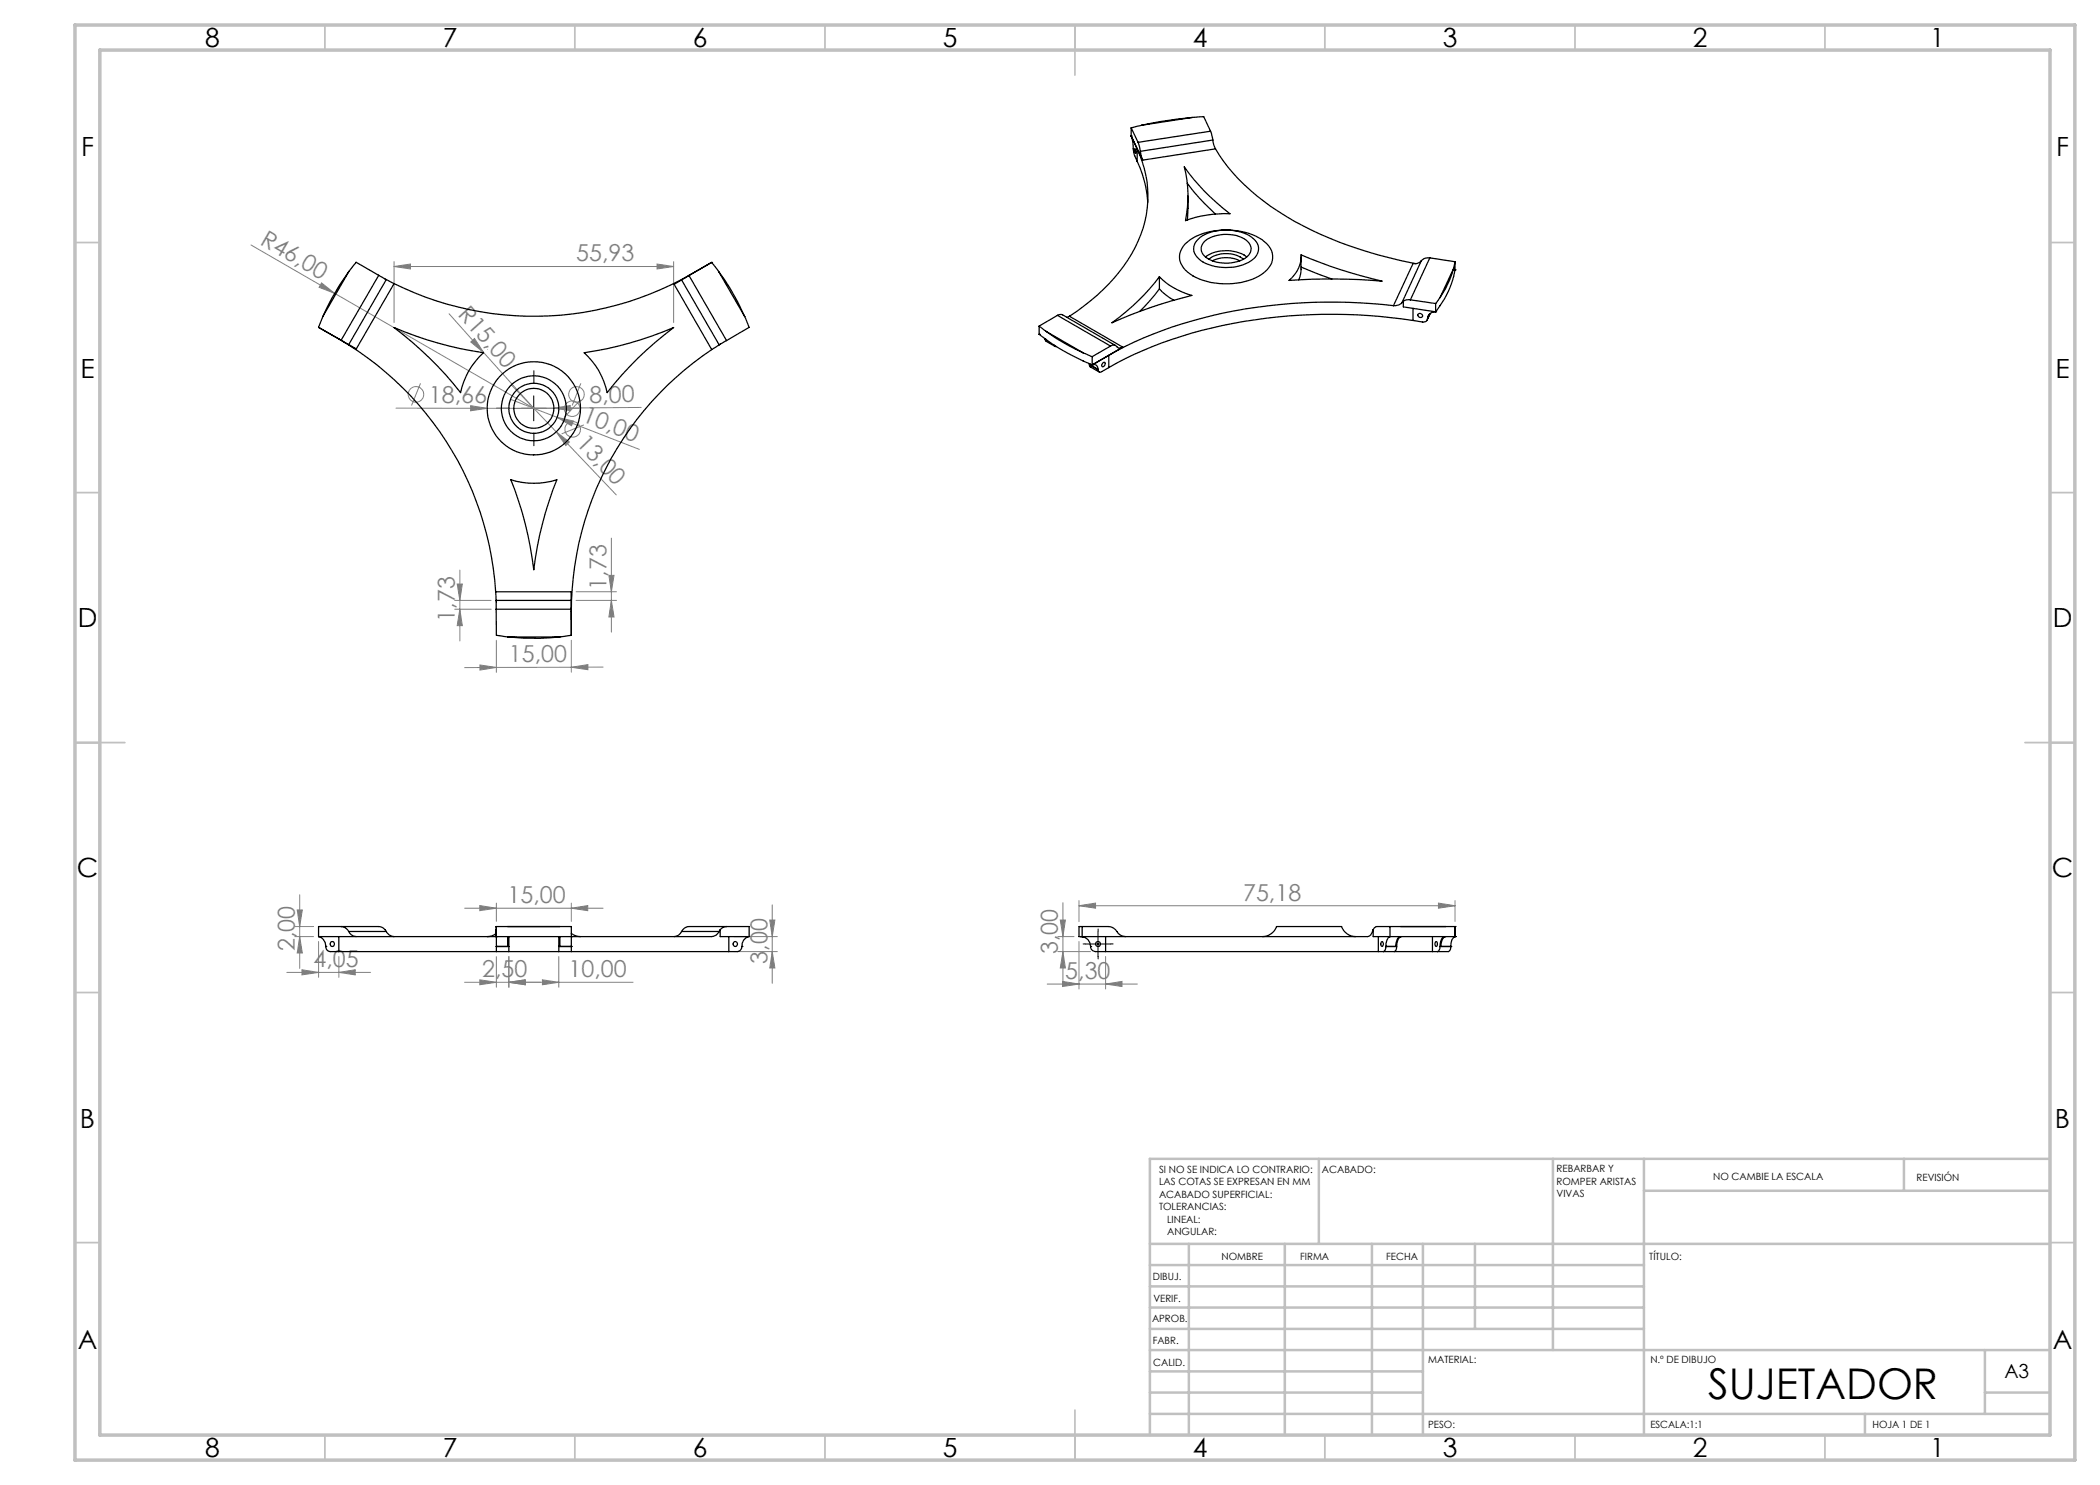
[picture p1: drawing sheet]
<svg xmlns="http://www.w3.org/2000/svg" width="420mm" height="297mm" viewBox="0 0 420 297" stroke-linecap="round" stroke-linejoin="round" font-family="sans-serif">
<g fill="none" stroke="#808080" stroke-width=".2">
<path d="M50.2 49l56.6 32.7-10.1-11.2M64.3 56.6l2.6 2.1-3.1-1.2zM78.8 53.3l3.3-.5v1zM78.8 52.3v12.2M78.8 53.3h55.9M131.4 52.8l3.3 .5-3.3 .5zM134.7 52.3v12.2M84.1 76.7l-1.8 4.4M89.8 62.8l6.9 7.7M94.2 68.4l.7-.7 1.8 2.8zM97.5 69.8v.1M102.1 79.9l9.3 3.6"/>
<path d="M102.3 77l21 22M116.2 76.7l-1.8 4.4M79.2 81.6l36.9 .1M94.1 81.1l3.3 .6-3.3 .5zM110.8 81.6l3.3-.5v1zM111.2 86.4l2.7 2-.7 .7zM111.4 83.5l3.3 .7-.4 1zM111.4 83.5l16.5 6.4M116.1 80l-3.3 3.5M116.8 85l-4.5 1.8M128.2 81.5l-25.4 .2M91.4 116.8h1.1l-.5 3.3z"/>
<path d="M92 114v14.2M115.2 118.4h8.1M121.8 115.1h1l-.5 3.3zM122.3 107.6v18.8M90.9 121.8h7.3M90.9 120.1h7.3M92 121.8l.5 3.3h-1.1zM96 133l3.3 .5-3.3 .5zM99.3 128.1v6.4M99.3 133.5h-6.4M114.3 133.5l3.3-.6v1zM114.3 128.1v6.3"/>
<path d="M114.3 133.5h-15M115.2 120.1h8.1M120.6 133.4l-6.3 .1M122.3 120.1l.5 3.3h-1zM59.9 179v14.7M57.4 194.5h16.7M58.9 185.3h3.8M58.9 187.3h3.8M59.4 182h1.1l-.6 3.3zM59.9 187.3l.6 3.3h-1.1zM60.4 194l3.3 .5-3.3 .5zM63.7 188.3v7.2"/>
<path d="M67.8 194.5l3.2-.5v1zM67.8 191.3v4.2M92.9 181.6h27.7M92.9 196.5h33.7M96 181.1l3.3 .5-3.3 .5zM96 196l3.3 .5-3.3 .5zM99.3 180.6v3.7M99.3 191.3v6.1M101.8 191.3v6.1M101.8 196.5l3.3-.5v1zM108.5 196l3.3 .5-3.3 .5zM111.8 191.3v6.1"/>
<path d="M114.3 181.6l3.2-.5v1zM114.3 180.6v3.7M146.8 187.3h8.7M146.8 190.3h8.7M154 184h1l-.6 3.3zM154.4 190.3l.6 3.3h-1zM154.4 181v15.7M209.4 196.8h18.1M211.6 187.3h3.2M211.6 190.3h6.5M212.1 184h1l-.5 3.3zM212.5 196.3l3.3 .5-3.3 .5z"/>
<path d="M212.6 180.5v16.2M212.6 190.3l.5 3.3h-1zM215.8 188.3v9.5M215.8 181.1l3.3-.5v1zM215.8 180.1v4.2M215.8 181.1h75.2M221.1 196.8l3.3-.5v1zM221.1 191.3v6.5M287.7 180.6l3.3 .5-3.3 .5zM291 180.1v4.2"/>
<circle cx="83.2" cy="78.9" r="1.55"/>
<circle cx="115.3" cy="78.9" r="1.56"/>
<circle cx="114.4" cy="81.7" r="1.55"/>
<circle cx="114.5" cy="85.9" r="1.55"/>
</g>
<path d="M106.8 76.6v-2.5M101.8 81.6h-2.5M106.8 86.6v2.5M111.8 81.6h2.5M217.1 188.8h-.5M219.6 186.3v-.5M219.6 191.3v.5M222.1 188.8h.5" fill="none" stroke="#000" stroke-width=".2" stroke-dasharray="15.2 1.3 1.3 1.3"/>
<path d="M106.8 79.2v5M104.3 81.7h5M217.1 188.8h5M219.6 186.3v5" fill="none" stroke="#000" stroke-width=".2"/>
<g fill="none" stroke="#c0c0c0" stroke-width=".35">
<path d="M65 5v5M115 5v5M165 5v5M215 5v10M265 5v5M315 5v5M365 5v5M15 48.5h5M410 48.5h5M15 98.5h5M410 98.5h5M15 148.5h10"/>
<path d="M405 148.5h10M15 198.5h5M410 198.5h5M15 248.5h5M410 248.5h5M65 287v5M115 287v5M165 287v5M215 282v10M265 287v5M315 287v5M365 287v5"/>
</g>
<g fill="none" stroke="#c0c0c0" stroke-width=".5">
<path d="M263.8 231.8v17M310.6 231.8v38.2M328.8 231.8v55.2M328.8 238.2h81.2M380.8 231.8v6.4M410 231.8h-180v55.2M230 248.8h180M230 257.3h98.8M230 253h98.8M237.8 248.8v38.2M257 248.8v38.2M274.4 248.8v38.2"/>
<path d="M284.6 248.8v38.2M295 248.8v17M230 265.8h98.8M230 261.5h98.8M230 278.5h54.6M230 274.3h54.6M230 270h180M397 278.5h13M397 270v12.8M230 282.8h180M373 282.8v4.2"/>
</g>
<path d="M15 5h400v287h-400zM20 10h390v277h-390z" fill="none" stroke="#c0c0c0" stroke-width=".7"/>
<g fill="#808080">
<path d="M94.2 68.4l.7-.7 1.8 2.8z"/>
<path d="M64.3 56.6l2.6 2.1-3.1-1.2z"/>
<path d="M94.1 81.1l3.3 .6-3.3 .5z"/>
<path d="M110.8 81.6l3.3-.5v1z"/>
<path d="M111.2 86.4l2.7 2-.7 .7z"/>
<path d="M111.4 83.5l3.3 .7-.4 1z"/>
<path d="M221.1 196.8l3.3-.5v1zM212.5 196.3l3.3 .5-3.3 .5z"/>
<path d="M60.4 194l3.3 .5-3.3 .5zM67.8 194.5l3.2-.5v1z"/>
<path d="M96 181.1l3.3 .5-3.3 .5zM114.3 181.6l3.2-.5v1z"/>
<path d="M101.8 196.5l3.3-.5v1zM108.5 196l3.3 .5-3.3 .5z"/>
<path d="M96 196l3.3 .5-3.3 .5zM101.8 196.5l3.3-.5v1z"/>
<path d="M215.8 181.1l3.3-.5v1zM287.7 180.6l3.3 .5-3.3 .5z"/>
<path d="M114.3 133.5l3.3-.6v1zM96 133l3.3 .5-3.3 .5z"/>
<path d="M92 121.8l.5 3.3h-1.1zM91.4 116.8h1.1l-.5 3.3z"/>
<path d="M59.4 182h1.1l-.6 3.3zM59.9 187.3l.6 3.3h-1.1zM154 184h1l-.6 3.3zM154.4 190.3l.6 3.3h-1zM121.8 115.1h1l-.5 3.3zM122.3 120.1l.5 3.3h-1zM212.1 184h1l-.5 3.3zM212.6 190.3l.5 3.3h-1z"/>
<path d="M78.8 53.3l3.3-.5v1zM131.4 52.8l3.3 .5-3.3 .5z"/>
</g>
<g fill="none" stroke="#000" stroke-width=".25">
<path d="M226.2 27.2h.1M226.2 27.2l.4 1.2 .1 1.3M226.2 27.2l1.2 2.6M226.2 27.2l2.3 4.8M226.2 25.6l1.4 2.9M226.2 25.6v1.6M226.7 29.8l.2 1.2 .5 1.3M226.7 29.7v.1M227 29.7l.2 .6v.4l-.2-.4zM227.4 29.8a22.4 22.4 0 0 1-2.6 23.4 40.4 40.4 0 0 1-10.9 10M227.4 32.3a22.3 22.3 0 0 1 2.2 8.2M227.4 29.8v2.5"/>
<path d="M227.6 28.5l.5 1.8M228.1 30.3l.4 1.7M228.4 25l-2.2 .6M236.9 33.4a41.8 41.8 0 0 0 9.1 9.4 23.5 23.5 0 0 0-8.9 1.3 23.8 23.8 0 0 0-.2-10.7zM237.5 36.7l2.3 2.8 3.3 3.3M237.6 39.2l-.1 4.8M238.4 23.5l2.3-.2 1.4 2.9M238.4 23.5a77.4 77.4 0 0 0-10 1.5M238.4 23.5l-10 1.5M242.1 26.2l.5 1.8M242.1 26.2l-14.5 2.3M242.6 28l.1 1 .4 .8"/>
<path d="M242.6 28l-14.5 2.3M243.1 29.8a40 40 0 0 0 14.1 13.5 79.6 79.6 0 0 0 26 9.4M243.1 29.8l-14.6 2.2M69.8 54.3a47.1 47.1 0 0 0-5.2 9M69.8 54.3l1.4-1.8 4.5 2.6M69.8 54.3l-5.2 9M75.7 55.1l1.6 .8M75.7 55.1l-7.5 12.9M77.3 55.9l1.5 .8M77.3 55.9l-7.6 13M78.8 56.7l-7.5 13.1-1.6-.9M136.3 56l-1.5 .9 7.5 13"/>
<path d="M136.3 56l7.5 13M137.8 55.1l-1.5 .9M137.8 55.1l7.5 13M142.3 52.5l1.4 1.8M142.3 52.5h.1M142.3 52.5a67.9 67.9 0 0 1-25.5 10 63 63 0 0 1-38-5.8M142.3 52.5l-4.5 2.6M143.7 54.3a43.8 43.8 0 0 1 5.2 9M143.7 54.3l5.2 9M231.9 57.8l-2 2.4-1.9 2.1M231.9 57.8l1.2 1.1 1.7 1.1M231.9 55.3v2.5"/>
<path d="M239.6 47.8a9.6 9.6 0 0 1 8.8-1.3 4.4 4.4 0 0 1 3.3 3 3.3 3.3 0 0 1-2.6 3.2 10 10 0 0 1-9-.6 2.58 2.58 0 0 1-.5-4.3zM240.8 48.4a7.1 7.1 0 0 1 8.7-.1 2.04 2.04 0 0 1-.5 3.4 7.6 7.6 0 0 1-8.1-.5 1.92 1.92 0 0 1-.1-2.8zM241.1 51.4a7.3 7.3 0 0 1 8.2 0M241.8 51.9a5.8 5.8 0 0 1 6.9 0M242.5 52.2a6.2 6.2 0 0 1 5.5 0M245.1 46a11.2 11.2 0 0 0-8.4 3.2 3.6 3.6 0 0 0 .8 5.2 13.5 13.5 0 0 0 11.5 1.9 7 7 0 0 0 5.5-4.2 3.9 3.9 0 0 0-2.1-4.2 13.1 13.1 0 0 0-7-1.9M260.2 51a96 96 0 0 0 16.2 5.2 122.6 122.6 0 0 0-18.6-.1 6.2 6.2 0 0 0 2.4-5.1zM260.2 53.4l6.2 2.4M260.2 51.4a11.1 11.1 0 0 1-.2 4l-.2 .6M282.1 60a1.77 1.77 0 0 0-1.4 .3M282.1 60l5 .7M284.3 52.1a1.67 1.67 0 0 1-1.7 .6l-3.9 8.4"/>
<path d="M284.3 52.1l-3.9 8.4M286 51.6h-.5a1.61 1.61 0 0 0-1.2 .5M286 51.6l-3.9 8.4M286 51.6l5 .7M288 59.5l-.9 1.2M290.7 53.7a19.3 19.3 0 0 1-2.7 5.8M290.7 53.7l-2.7 5.8M291 54h.1M291 52.3l-.3 1.4M291 52.3v1.7a18.5 18.5 0 0 1-3.9 8.4M64.6 63.3l-.9 2.2 4.5 2.5M67.8 67.8a63.1 63.1 0 0 1 31.3 50.6"/>
<path d="M68.2 68l1.5 .9M78.8 65.5a71.9 71.9 0 0 0 17.9 5.1 14.6 14.6 0 0 0-4.6 7.9 72.6 72.6 0 0 0-13.3-13zM116.8 70.6a71.9 71.9 0 0 0 17.9-5.1 69.7 69.7 0 0 0-13.3 13 14.6 14.6 0 0 0-4.6-7.9zM142.3 69.9a63 63 0 0 0-28 52.5v4.7M143.8 69l-1.5 .9M145.3 68.1l-1.5 .9M148.9 63.3l.9 2.2-4.5 2.6M207.8 65.2l1.4 1.1M207.8 66.8l1.4 1.1M207.8 66.8h.1M207.8 65.2v1.6M209 67.8l.1 .4 1.9 1.1"/>
<path d="M209 67.8h.1M209 67.8l.2 .1M209.2 66.3a42 42 0 0 0 7.4 4.3M209.2 67.9a48.6 48.6 0 0 0 9.2 5.1M209.2 66.3l7.4 4.3M210.8 69l.1 .2 .4 .1M211.5 63.1l.6-.2 .4 .1 10.6 6.1M211.5 63.1l10.6 6.1M211.5 63.1l-3.7 2.1M213.9 63.2l-.6 .3M213.9 63.2l10.6 6.2M216.6 70.6l1.8 .7"/>
<path d="M217.8 72.7l.1 .2M217.9 72.9l.2 .5 1.8 1M217.9 72.9l.1 .1M218 73l1.6 .9M218 72.8v.2M218.4 73h.1M218.4 73l.5-.1a1.01 1.01 0 0 1 .7 1M218.4 71.3v1.7M219.6 73.9h.1M220.6 72.6l.2-.1a.46 .46 0 0 1 .1 .6 .46 .46 0 0 1-.6 .1zM221.8 73.5l-1.5 .8a.42 .42 0 0 1-.5 .1 .42 .42 0 0 1-.2-.5M221.8 71.1v2.4"/>
<path d="M221.8 71.1l-3.4 1.9M222.1 69.2a.93 .93 0 0 1 1.4 .3l.5 .1 .5-.2M222.1 69.2l-3.7 2.1M222.4 64.6a44.3 44.3 0 0 0 9.5-9.3 14.4 14.4 0 0 0 6.5 3.8 93.8 93.8 0 0 0-16 5.5zM224.5 69.4l-6.1 3.6M278.7 61.1a101.5 101.5 0 0 0-50 6.5l-3.6 1.6-3.3 1.9M280.4 60.5a1.9 1.9 0 0 1-1.7 .6M280.7 60.3l-.3 .2M280.7 60.3v1.1l6.4 1M282.6 64.1a103.4 103.4 0 0 0-50.2 4.5l-5.6 2.3-5 2.6M282.6 61.7v2.4M283.6 62.9a.48 .48 0 0 1 .7-.1 .48 .48 0 0 1 .1 .6l-.5 .1-.3-.3z"/>
<path d="M285.5 63.7a.76 .76 0 0 1-.9 .7l-2-.3M285.5 63.7h.1M285.5 63.7l.5-1-.5 1M286.1 62.7l-.7 1.3M287.1 62.4a1.49 1.49 0 0 0-1.6 1.3M287.1 62.4h.1M287.1 60.7v1.7M102.2 96a15.4 15.4 0 0 0 9.2 0 72.3 72.3 0 0 0-4.6 17.9 70.3 70.3 0 0 0-4.6-17.9zM99.1 118.4l.1 1.7M99.1 118.4h15.1v1.7M99.2 120.1v1.7M99.2 121.8l.1 5.2 2.2 .4"/>
<path d="M99.2 121.8h15M99.2 120.1h15M101.5 127.4a45.8 45.8 0 0 0 10.5 0M101.5 127.4h10.5M114.2 120.1v1.7M114.2 121.8l.1 5.3M114.3 127.1l-2.3 .3M63.7 187.3a1.89 1.89 0 0 1 1.5 2M63.7 187.3h4.1M65.2 189.3a.97 .97 0 0 0 .8 1h1.8M65.2 189.3h.1M67.8 190.3h31.5"/>
<path d="M67.8 187.3v3M68.2 185.3a1.76 1.76 0 0 1 1.5 1M69.7 186.3a1.76 1.76 0 0 0 1.6 1M69.7 186.3h7.6M77.3 186.3a1.79 1.79 0 0 0 1.5 1M77.3 186.3a1.78 1.78 0 0 0-1.6-1h-12v2M99.2 186.7v.1a2.82 2.82 0 0 1-1.8 .5M99.2 185.3v.6M99.2 186.3l-.1 1h-31.3M99.2 185.3h.1M99.3 185.3h2.2M99.3 187.3h2.2"/>
<path d="M99.3 187.3h.1M99.3 187.3v2M99.3 189.3h.1M99.3 189.3v1M99.3 185.3v2M99.3 189.3h2.5M99.3 190.3h15M101.5 185.3h10.5M101.5 187.3h10.5M101.5 187.3v2M101.8 187.3v2M101.8 189.3v1"/>
<path d="M111.8 187.3v2M111.8 189.3v1M111.8 189.3h2.5M112 185.3h2.3v2M112 187.3h2.3M112 187.3v2M114.3 186.7l.1 .1a2.82 2.82 0 0 0 1.7 .5M114.3 187.3v2M114.3 187.3h.1M114.3 189.3h.1M114.3 189.3v1M114.3 190.3h31.5"/>
<path d="M136.3 186.3a1.76 1.76 0 0 1-1.5 1M136.3 186.3l.2-.3a1.72 1.72 0 0 1 1.3-.7h12v2M136.3 186.3h7.5M143.8 186.3a1.69 1.69 0 0 1-1.5 1h-28M144 185.9v1.4h5.8M144 185.9l-.2 .4M145.3 185.3a1.68 1.68 0 0 0-1.3 .6M145.8 187.3v3M148.4 189.3h.1M148.4 189.3a1.04 1.04 0 0 1-.9 1h-1.7M149.8 187.3a1.78 1.78 0 0 0-1.4 2M215.8 185.3v2h.3"/>
<path d="M215.8 185.3h.6M216.1 187.3l.8 .2M216.1 187.3h.3M216.4 187.3a1.96 1.96 0 0 1 1.7 2M216.4 187.3h.1M216.4 185.3h5.3a2.31 2.31 0 0 1 1.9 1.4 1.99 1.99 0 0 0 1.5 .6M216.4 187.3h4.7M216.4 185.3v2M218.1 189.3a1.02 1.02 0 0 0 1 1h2M218.1 189.3h.1M221.1 190.3h54.6M221.1 187.3v3"/>
<path d="M252.5 187.3a3.1 3.1 0 0 0 2.8-2h12.9a3.4 3.4 0 0 0 2.9 2M274.6 185.9l-.1 .4a1.2 1.2 0 0 1-1 1h-52.4M274.6 185.9v1.4h3.4M275.7 187.3v3M276.3 188.3a.47 .47 0 0 1 .4 .5 .47 .47 0 0 1-.4 .5l-.1-.5zM277.2 189.3h.1M277.2 189.3a.95 .95 0 0 1-.5 1M277.2 189.3h2.1M278 187.3h.1M278 185.3h2.1M278 185.3h-2.8l-.6 .6M278 185.3v2"/>
<path d="M278 187.3h2.1M278 187.3a1.32 1.32 0 0 0-.8 1.3v.7M279.3 189.3a.95 .95 0 0 1-.5 1M280.1 187.3a1.72 1.72 0 0 0-.9 2M280.1 187.3h9.1M280.1 185.3h9.1M280.3 187.3a1.72 1.72 0 0 0-1 2M286.5 187.3v3M287.1 188.5l.1-.2a.49 .49 0 0 1 .3 .5 .49 .49 0 0 1-.3 .5l-.2-.5zM288 189.3a1.03 1.03 0 0 1-.5 1M288 189.3h2.2M289 187.3a1.72 1.72 0 0 0-1 2"/>
<path d="M289.2 187.3h1.8M289.2 185.3h1.8M289.2 187.3a1.72 1.72 0 0 0-1 2M290.2 189.3a.95 .95 0 0 1-.5 1h-14M290.2 189.3h.1M291 187.3a1.88 1.88 0 0 0-.8 2M291 187.3h.1M291 185.3h.1M291 185.3v2"/>
<circle cx="106.8" cy="81.7" r="9.3"/>
<circle cx="106.8" cy="81.7" r="6.5"/>
<circle cx="106.8" cy="81.7" r="5"/>
<circle cx="106.8" cy="81.7" r="4"/>
<circle cx="66.5" cy="188.8" r=".46"/>
<circle cx="147.1" cy="188.8" r=".46"/>
<circle cx="219.6" cy="188.8" r=".5"/>
</g>
<text font-size="8.5" x="341.6" y="279.7">SUJETADOR</text>
<g font-size="5.3">
<text x="41" y="9.5">8</text>
<text x="88.5" y="9.5">7</text>
<text x="138.5" y="9.5">6</text>
<text x="188.5" y="9.5">5</text>
<text x="238.5" y="9.5">4</text>
<text x="288.5" y="9.5">3</text>
<text x="338.5" y="9.5">2</text>
<text x="386" y="9.5">1</text>
<text x="16.2" y="31.2">F</text>
<text x="411.2" y="31.2">F</text>
<text x="16.1" y="75.5">E</text>
<text x="411.1" y="75.5">E</text>
<text x="15.5" y="125.5">D</text>
<text x="410.5" y="125.5">D</text>
<text x="15.4" y="175.5">C</text>
<text x="410.4" y="175.5">C</text>
<text x="16" y="225.5">B</text>
<text x="411" y="225.5">B</text>
<text x="15.5" y="269.7">A</text>
<text x="410.5" y="269.7">A</text>
<text x="41" y="291.5">8</text>
<text x="88.5" y="291.5">7</text>
<text x="138.5" y="291.5">6</text>
<text x="188.5" y="291.5">5</text>
<text x="238.5" y="291.5">4</text>
<text x="288.5" y="291.5">3</text>
<text x="338.5" y="291.5">2</text>
<text x="386" y="291.5">1</text>
</g>
<g font-size="4.7" fill="#808080">
<text x="51.8" y="48.8" transform="rotate(30 51.8 48.8)">R46,00</text>
<text x="115.2" y="52.3">55,93</text>
<text x="91.4" y="63.1" transform="rotate(48 91.4 63.1)">R15,00</text>
<text x="85.8" y="80.6">18,66</text>
<text x="117.9" y="80.5">8,00</text>
<text x="115.1" y="88.9" transform="rotate(46 115.1 88.9)">13,00</text>
<text x="116.2" y="84.2" transform="rotate(21 116.2 84.2)">10,00</text>
<text x="121.3" y="117.9" transform="rotate(-90 121.3 117.9)">1,73</text>
<text x="91" y="124.3" transform="rotate(-90 91 124.3)">1,73</text>
<text x="101.8" y="132.5">15,00</text>
<text x="101.5" y="180.6">15,00</text>
<text x="248.6" y="180.1">75,18</text>
<text x="59" y="190.3" transform="rotate(-90 59 190.3)">2,00</text>
<text x="211.6" y="190.9" transform="rotate(-90 211.6 190.9)">3,00</text>
<text x="62.7" y="193.4">4,05</text>
<text x="96.4" y="195.4">2,50</text>
<text x="113.7" y="195.4">10,00</text>
<text x="153.5" y="192.7" transform="rotate(-90 153.5 192.7)">3,00</text>
<text x="213.1" y="195.8">5,30</text>
</g>
<text font-size="3.9" x="400.9" y="275.5">A3</text>
<g font-size="2">
<text x="231.8" y="234.6">SI NO SE INDICA LO CONTRARIO:</text>
<text x="231.8" y="237.1">LAS COTAS SE EXPRESAN EN MM</text>
<text x="231.8" y="239.6">ACABADO SUPERFICIAL:</text>
<text x="264.4" y="234.6">ACABADO:</text>
<text x="311.3" y="234.5">REBARBAR Y</text>
<text x="311.3" y="237">ROMPER ARISTAS</text>
<text x="311.3" y="239.5">VIVAS</text>
<text x="342.6" y="236">NO CAMBIE LA ESCALA</text>
<text x="383.3" y="236.2">REVISIÓN</text>
<text x="231.8" y="242.1">TOLERANCIAS:</text>
<text x="233.4" y="244.6">LINEAL:</text>
<text x="233.4" y="247.1">ANGULAR:</text>
<text x="244.3" y="252">NOMBRE</text>
<text x="260" y="251.9">FIRMA</text>
<text x="277.2" y="251.9">FECHA</text>
<text x="329.9" y="251.9">TÍTULO:</text>
<text x="230.6" y="256.1">DIBUJ.</text>
<text x="230.7" y="260.3">VERIF.</text>
<text x="230.4" y="264.4">APROB.</text>
<text x="230.5" y="268.8">FABR.</text>
<text x="230.7" y="273.1">CALID.</text>
<text x="285.6" y="272.5">MATERIAL:</text>
<text x="330.1" y="272.5">N.º DE DIBUJO</text>
<text x="285.6" y="285.5">PESO:</text>
<text x="330.1" y="285.6">ESCALA:1:1</text>
<text x="374.5" y="285.6">HOJA 1 DE 1</text>
</g>
</svg>
